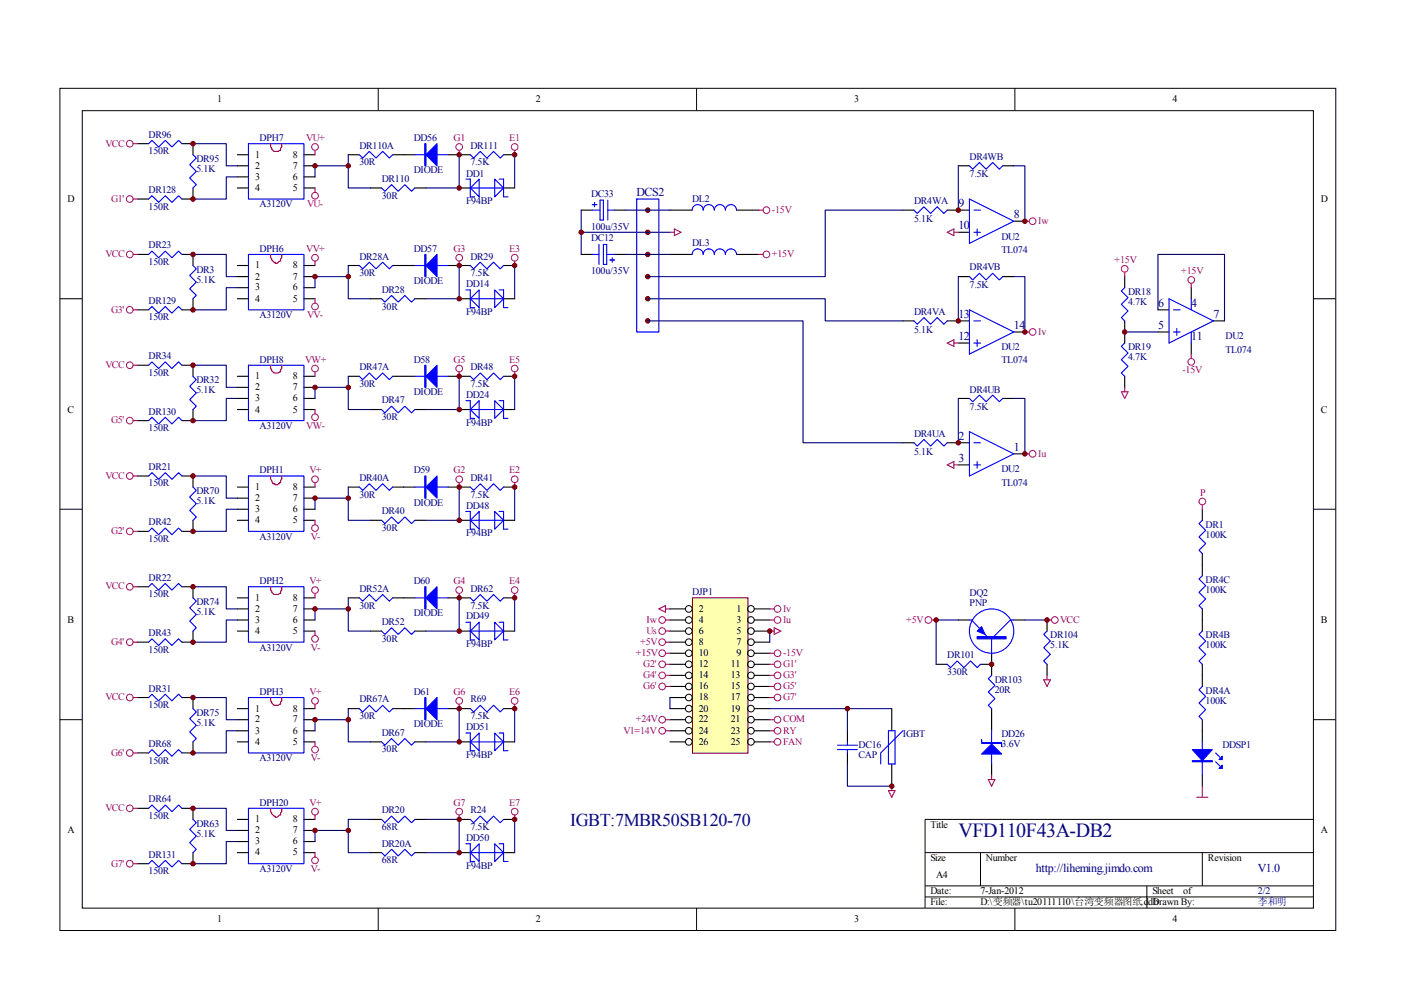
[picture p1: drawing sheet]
<svg xmlns="http://www.w3.org/2000/svg" width="297mm" height="210mm" viewBox="0 0 297 210" stroke-linecap="round" stroke-linejoin="round" font-family="sans-serif">
<g fill="none" stroke="#000" stroke-width=".21">
<path d="M12.7 18.7h270.5v178.6h-270.5zM80.2 18.7v4.7M147.7 18.7v4.7M215.2 18.7v4.7M17.4 23.5h261.1v169h-261.1zM12.7 63.3h4.7M278.4 63.3h4.7M12.7 108h4.7M278.4 108h4.7M12.7 152.6h4.7M278.4 152.6h4.7M278.4 173.7h-82.3v18.8"/>
<path d="M80.2 192.5v4.7M147.7 192.5v4.7M196.1 180.8h82.3M196.1 187.8h82.3M196.1 190.2h82.3M207.9 180.8v7M215.2 192.5v4.7M243.2 187.8v4.7M254.9 180.8v7"/>
</g>
<g fill="none" stroke="#00f" stroke-width=".23">
<path d="M31.5 30.5l.7-.7 1.4 1.4 1.4-1.4 1.4 1.4 1.5-1.4 .7 .7M40.9 32.8l.7 .7-1.4 1.4 1.4 1.4-1.4 1.4 1.4 1.5-.7 .7M52.7 30.5h11.7v11.7h-11.7zM76.2 32.8l.7 .7 1.4-1.4 1.4 1.4 1.4-1.4 1.4 1.4 .7-.7M80.9 39.9l.7 .7 1.4-1.4 1.4 1.4 1.4-1.4 1.4 1.4 .8-.7M88 32.8h7M98.8 38h.9v3.7h1M99.7 32.8l.7 .7 1.4-1.4 1.4 1.4 1.4-1.4 1.5 1.4 .7-.7M99.7 39.9l1.9-1.9v3.7zM99.7 39.9h7.1M104.9 38l1.9 1.9-1.9 1.8zM105.8 38h1v3.7h.9"/>
<path d="M205.5 35.2l.7 .7 1.5-1.4 1.4 1.4 1.4-1.4 1.4 1.4 .7-.7M31.5 42.2l.7-.7 1.4 1.4 1.4-1.4 1.4 1.4 1.5-1.4 .7 .7M31.5 53.9l.7-.7 1.4 1.5 1.4-1.5 1.4 1.5 1.5-1.5 .7 .7M40.9 56.3l.7 .7-1.4 1.4 1.4 1.4-1.4 1.4 1.4 1.4-.7 .7M52.7 53.9h11.7v11.8h-11.7zM76.2 56.3l.7 .7 1.4-1.4 1.4 1.4 1.4-1.4 1.4 1.4 .7-.7M88 56.3h7M99.7 56.3l.7 .7 1.4-1.4 1.4 1.4 1.4-1.4 1.5 1.4 .7-.7M125.6 44.6h1.6M125.6 43.4h.9M125.6 53.9h1.4M126 42.9v1"/>
<path d="M127 51.8v4.3M127.2 42.4h.7v4.3h-.7zM127.9 51.8h.7v4.3h-.7zM128.6 53.9h1.7M128.9 44.6h1.4M128.9 42.4v4.3M129.3 55.1h1M129.8 54.7v.9M135 42.2h4.7v28.2h-4.7zM146.7 44.6a1.17 1.17 0 0 1 1.2-1.2 1.17 1.17 0 0 1 1.2 1.2 1.18 1.18 0 0 1 1.2-1.2 1.18 1.18 0 0 1 1.2 1.2 1.17 1.17 0 0 1 1.1-1.2 1.17 1.17 0 0 1 1.2 1.2 1.18 1.18 0 0 1 1.2-1.2 1.18 1.18 0 0 1 1.2 1.2M146.7 53.9a1.17 1.17 0 0 1 1.2-1.1 1.17 1.17 0 0 1 1.2 1.1 1.18 1.18 0 0 1 1.2-1.1 1.18 1.18 0 0 1 1.2 1.1 1.17 1.17 0 0 1 1.1-1.1 1.17 1.17 0 0 1 1.2 1.1 1.18 1.18 0 0 1 1.2-1.1 1.18 1.18 0 0 1 1.2 1.1M193.8 44.6l.7 .7 1.4-1.4 1.4 1.4 1.4-1.4 1.4 1.4 .7-.7"/>
<path d="M205.5 58.6l.7 .7 1.5-1.4 1.4 1.4 1.4-1.4 1.4 1.4 .7-.7M205.5 42.2l9.4 4.7-9.4 4.7zM206.5 44.6h1.4M206.5 49.3h1.4M207.2 48.5v1.5M31.5 65.7l.7-.7 1.4 1.4 1.4-1.4 1.4 1.4 1.5-1.4 .7 .7M31.5 77.4l.7-.7 1.4 1.4 1.4-1.4 1.4 1.4 1.5-1.4 .7 .7M40.9 79.8l.7 .7-1.4 1.4 1.4 1.4-1.4 1.4 1.4 1.4-.7 .7M52.7 77.4h11.7v11.8h-11.7zM76.2 79.8l.7 .7 1.4-1.4 1.4 1.4 1.4-1.4 1.4 1.4 .7-.7M80.9 63.3l.7 .7 1.4-1.4 1.4 1.4 1.4-1.4 1.4 1.4 .8-.7M88 79.8h7"/>
<path d="M98.8 61.5h.9v3.7h1M99.7 63.3l1.9-1.8v3.7zM99.7 79.8l.7 .7 1.4-1.4 1.4 1.4 1.4-1.4 1.5 1.4 .7-.7M99.7 63.3h7.1M104.9 61.5l1.9 1.8-1.9 1.9zM105.8 61.5h1v3.7h.9M193.8 68l.7 .7 1.4-1.4 1.4 1.4 1.4-1.4 1.4 1.4 .7-.7M205.5 65.7l9.4 4.7-9.4 4.7zM206.5 68h1.4M206.5 72.7h1.4M207.2 72v1.4M238.5 61l-.8 .7 1.5 1.4-1.5 1.4 1.5 1.4-1.5 1.4 .8 .7"/>
<path d="M238.5 72.7l-.8 .7 1.5 1.5-1.5 1.4 1.5 1.4-1.5 1.4 .8 .7M247.9 63.3l9.4 4.7-9.4 4.7zM248.8 65.7h1.4M248.8 70.4h1.4M249.5 69.7v1.4M252.6 63.3v2.4M252.6 70.4v2.3M31.5 89.2l.7-.7 1.4 1.4 1.4-1.4 1.4 1.4 1.5-1.4 .7 .7M80.9 86.8l.7 .7 1.4-1.4 1.4 1.4 1.4-1.4 1.4 1.4 .8-.7M98.8 85h.9v3.7h1M99.7 86.8l1.9-1.8v3.7zM99.7 86.8h7.1"/>
<path d="M104.9 85l1.9 1.8-1.9 1.9zM105.8 85h1v3.7h.9M193.8 93.9l.7 .7 1.4-1.4 1.4 1.4 1.4-1.4 1.4 1.4 .7-.7M205.5 84.5l.7 .7 1.5-1.4 1.4 1.4 1.4-1.4 1.4 1.4 .7-.7M205.5 91.5l9.4 4.7-9.4 4.7zM206.5 93.9h1.4M206.5 98.6h1.4M207.2 97.9v1.4M31.5 100.9l.7-.7 1.4 1.4 1.4-1.4 1.4 1.4 1.5-1.4 .7 .7M31.5 112.7l.7-.7 1.4 1.4 1.4-1.4 1.4 1.4 1.5-1.4 .7 .7M40.9 103.3l.7 .7-1.4 1.4 1.4 1.4-1.4 1.4 1.4 1.4-.7 .7M52.7 100.9h11.7v11.8h-11.7z"/>
<path d="M76.2 103.3l.7 .7 1.4-1.4 1.4 1.4 1.4-1.4 1.4 1.4 .7-.7M80.9 110.3l.7 .7 1.4-1.4 1.4 1.4 1.4-1.4 1.4 1.4 .8-.7M88 103.3h7M98.8 108.4h.9v3.8h1M99.7 103.3l.7 .7 1.4-1.4 1.4 1.4 1.4-1.4 1.5 1.4 .7-.7M99.7 110.3l1.9-1.9v3.8zM99.7 110.3h7.1M104.9 108.4l1.9 1.9-1.9 1.9zM105.8 108.4h1v3.8h.9M31.5 124.4l.7-.7 1.4 1.4 1.4-1.4 1.4 1.4 1.5-1.4 .7 .7M31.5 136.2l.7-.8 1.4 1.5 1.4-1.5 1.4 1.5 1.5-1.5 .7 .8M40.9 126.8l.7 .7-1.4 1.4 1.4 1.4-1.4 1.4 1.4 1.4-.7 .7"/>
<path d="M52.7 124.4h11.7v11.8h-11.7zM76.2 126.8l.7 .7 1.4-1.4 1.4 1.4 1.4-1.4 1.4 1.4 .7-.7M80.9 133.8l.7 .7 1.4-1.4 1.4 1.4 1.4-1.4 1.4 1.4 .8-.7M88 126.8h7M98.8 131.9h.9v3.8h1M99.7 126.8l.7 .7 1.4-1.4 1.4 1.4 1.4-1.4 1.5 1.4 .7-.7M99.7 133.8l1.9-1.9v3.8zM99.7 133.8h7.1M104.9 131.9l1.9 1.9-1.9 1.9zM105.8 131.9h1v3.8h.9M205.5 131.5h.5l3.3 3.5M210.2 135.4v3.3"/>
<path d="M214.9 131.5h-.7l-3.5 3.5M222 133.8l-.7 .7 1.4 1.4-1.4 1.4 1.4 1.4-1.4 1.4 .7 .8M31.5 147.9l.7-.7 1.4 1.4 1.4-1.4 1.4 1.4 1.5-1.4 .7 .7M31.5 159.6l.7-.7 1.4 1.4 1.4-1.4 1.4 1.4 1.5-1.4 .7 .7M40.9 150.2l.7 .7-1.4 1.5 1.4 1.4-1.4 1.4 1.4 1.4-.7 .7M52.7 147.9h11.7v11.7h-11.7zM76.2 150.2l.7 .7 1.4-1.4 1.4 1.4 1.4-1.4 1.4 1.4 .7-.7M80.9 157.3l.7 .7 1.4-1.4 1.4 1.4 1.4-1.4 1.4 1.4 .8-.7M88 150.2h7M98.8 155.4h.9v3.8h1M99.7 150.2l.7 .7 1.4-1.4 1.4 1.4 1.4-1.4 1.5 1.4 .7-.7M99.7 157.3l1.9-1.9v3.8z"/>
<path d="M99.7 157.3h7.1M104.9 155.4l1.9 1.9-1.9 1.9zM105.8 155.4h1v3.8h.9M200.8 140.9l.7 .7 1.4-1.5 1.5 1.5 1.4-1.5 1.4 1.5 .7-.7M210.2 143.2l-.7 .7 1.4 1.4-1.4 1.4 1.4 1.4-1.4 1.4 .7 .7M210.2 154.9v7.1M31.5 171.4l.7-.7 1.4 1.4 1.4-1.4 1.4 1.4 1.5-1.4 .7 .7M40.9 173.7l.7 .7-1.4 1.4 1.4 1.5-1.4 1.4 1.4 1.4-.7 .7M52.7 171.4h11.7v11.7h-11.7zM80.9 173.7l.7 .7 1.4-1.4 1.4 1.4 1.4-1.4 1.4 1.4 .8-.7M98.8 178.9h.9v3.8h1M99.7 173.7l.7 .7 1.4-1.4 1.4 1.4 1.4-1.4 1.5 1.4 .7-.7"/>
<path d="M104.9 178.9l1.9 1.9-1.9 1.9zM105.8 178.9h1v3.8h.9M31.5 183.1l.7-.7 1.4 1.4 1.4-1.4 1.4 1.4 1.5-1.4 .7 .7M80.9 180.8l.7 .7 1.4-1.4 1.4 1.4 1.4-1.4 1.4 1.4 .8-.7M99.7 180.8l1.9-1.9v3.8zM99.7 180.8h7.1"/>
<circle cx="210.2" cy="133.8" r="4.7"/>
</g>
<g fill="none" stroke="#000" stroke-width=".23">
<path d="M29.2 30.5h2.3M38.6 30.5h2.3v2.3M40.9 39.9v2.3h-2.3M50.3 32.8h2.4M50.3 35.2h2.4M50.3 37.5h2.4M50.3 39.9h2.4M64.4 32.8h2.4M64.4 35.2h2.4M64.4 37.5h2.4M64.4 39.9h2.4M73.8 32.8h2.4"/>
<path d="M78.5 39.9h2.4M83.2 32.8h4.8M88 39.9h2.3M95 32.8h4.7M97.4 39.9h2.3M106.8 32.8h2.3M106.8 39.9h2.3M203.2 35.2h2.3M212.6 35.2h2.3M29.2 42.2h2.3M29.2 53.9h2.3M38.6 53.9h2.3v2.4"/>
<path d="M50.3 56.3h2.4M50.3 58.6h2.4M64.4 56.3h2.4M64.4 58.6h2.4M73.8 56.3h2.4M83.2 56.3h4.8M95 56.3h4.7M106.8 56.3h2.3M123.2 53.9h2.4M123.2 44.6h2.4M130.3 53.9h2.3M130.3 44.6h2.3"/>
<path d="M142 53.9h4.7M142 44.6h4.7M156.2 53.9h4.7M156.2 44.6h4.7M191.4 44.6h2.4M200.8 44.6h4.7M203.2 58.6h2.3M203.2 49.3h2.3M212.6 58.6h2.3M214.9 46.9h2.4M238.5 58.6v2.4M29.2 65.7h2.3"/>
<path d="M29.2 77.4h2.3M38.6 77.4h2.3v2.4M40.9 63.3v2.4h-2.3M50.3 61h2.4M50.3 63.3h2.4M50.3 79.8h2.4M64.4 61h2.4M64.4 63.3h2.4M64.4 79.8h2.4M73.8 79.8h2.4M78.5 63.3h2.4M83.2 79.8h4.8"/>
<path d="M88 63.3h2.3M95 79.8h4.7M97.4 63.3h2.3M106.8 63.3h2.3M106.8 79.8h2.3M191.4 68h2.4M200.8 68h4.7M203.2 72.7h2.3M214.9 70.4h2.4M238.5 68v4.7M238.5 79.8v2.3M245.5 65.7h2.4"/>
<path d="M245.5 70.4h2.4M252.6 61v2.3M252.6 72.7v2.4M257.3 68h2.3M29.2 89.2h2.3M40.9 86.8v2.4h-2.3M50.3 82.1h2.4M50.3 84.5h2.4M50.3 86.8h2.4M64.4 82.1h2.4M64.4 84.5h2.4M64.4 86.8h2.4"/>
<path d="M78.5 86.8h2.4M88 86.8h2.3M97.4 86.8h2.3M106.8 86.8h2.3M191.4 93.9h2.4M200.8 93.9h4.7M203.2 84.5h2.3M203.2 98.6h2.3M212.6 84.5h2.3M214.9 96.2h2.4M29.2 100.9h2.3M29.2 112.7h2.3"/>
<path d="M38.6 100.9h2.3v2.4M40.9 110.3v2.4h-2.3M50.3 103.3h2.4M50.3 105.6h2.4M50.3 108h2.4M50.3 110.3h2.4M64.4 103.3h2.4M64.4 105.6h2.4M64.4 108h2.4M64.4 110.3h2.4M73.8 103.3h2.4M78.5 110.3h2.4"/>
<path d="M83.2 103.3h4.8M88 110.3h2.3M95 103.3h4.7M97.4 110.3h2.3M106.8 103.3h2.3M106.8 110.3h2.3M29.2 124.4h2.3M29.2 136.2h2.3M38.6 124.4h2.3v2.4M40.9 133.8v2.4h-2.3M50.3 126.8h2.4M50.3 129.1h2.4"/>
<path d="M50.3 131.5h2.4M50.3 133.8h2.4M64.4 126.8h2.4M64.4 129.1h2.4M64.4 131.5h2.4M64.4 133.8h2.4M73.8 126.8h2.4M78.5 133.8h2.4M83.2 126.8h4.8M88 133.8h2.3M95 126.8h4.7M97.4 133.8h2.3"/>
<path d="M106.8 126.8h2.3M106.8 133.8h2.3M203.2 131.5h2.3M210.2 138.5v4.7M214.9 131.5h2.4M222 131.5v2.3M29.2 147.9h2.3M29.2 159.6h2.3M38.6 147.9h2.3v2.3M40.9 157.3v2.3h-2.3M50.3 150.2h2.4M50.3 152.6h2.4"/>
<path d="M50.3 154.9h2.4M50.3 157.3h2.4M64.4 150.2h2.4M64.4 152.6h2.4M64.4 154.9h2.4M64.4 157.3h2.4M73.8 150.2h2.4M78.5 157.3h2.4M83.2 150.2h4.8M88 157.3h2.3M95 150.2h4.7M97.4 157.3h2.3"/>
<path d="M106.8 150.2h2.3M106.8 157.3h2.3M198.5 140.9h2.3M207.9 140.9h2.3M210.2 150.2v4.7M222 140.9v2.3M29.2 171.4h2.3M38.6 171.4h2.3v2.3M50.3 173.7h2.4M50.3 176.1h2.4M50.3 178.4h2.4M64.4 173.7h2.4"/>
<path d="M64.4 176.1h2.4M64.4 178.4h2.4M78.5 173.7h2.4M88 173.7h2.3M97.4 173.7h2.3M106.8 173.7h2.3M210.2 162v2.3M29.2 183.1h2.3M40.9 180.8v2.3h-2.3M50.3 180.8h2.4M64.4 180.8h2.4M78.5 180.8h2.4"/>
<path d="M88 180.8h2.3M97.4 180.8h2.3M106.8 180.8h2.3"/>
</g>
<path d="M57.4 30.5v.7l.2 .2a1 1 0 0 0 1.7 .5h.2v-.5l.2-.2v-.7M57.4 53.9v.8l.2 .2a.83 .83 0 0 0 .7 .7v.2a.75 .75 0 0 0 1-.4h.2v-.5l.2-.2v-.8M57.4 77.4v.7l.2 .3a1 1 0 0 0 1.7 .4h.2v-.4l.2-.3v-.7M57.4 100.9v.7l.2 .5 .3 .5h.4v.2h.5l.5-.2v-.3h.2v-.4l.2-.3v-.7M57.4 124.4v.7l.2 .2a1 1 0 0 0 1.7 .5h.2v-.5l.2-.2v-.7M57.4 147.9v.7l.2 .2a1 1 0 0 0 1.7 .5h.2v-.5l.2-.2v-.7M57.4 171.4v.7l.2 .2a.83 .83 0 0 0 .7 .7v.3a.74 .74 0 0 0 1-.5h.2v-.5l.2-.2v-.7" fill="none" stroke="#f00" stroke-width=".23"/>
<g fill="none" stroke="#000080" stroke-width=".23">
<path d="M40.9 30.5h7.1v4.7h2.3M50.3 37.5h-2.3v4.7h-7.1M73.8 32.8v7.1h4.7M73.8 35.2h-7v2.3M97.4 32.8v7.1h-7.1M109.1 32.8v7.1M203.2 35.2v9.4M214.9 35.2h2.4v11.7M40.9 53.9h7.1v4.7h2.3M73.8 56.3v7h4.7M73.8 58.6h-7v2.4M97.4 56.3v7h-7.1"/>
<path d="M109.1 56.3v7M123.2 44.6v4.7h18.8M123.2 49.3v4.6M132.6 44.6h9.4M132.6 53.9h9.4M191.4 44.6h-16.4v14h-37.7M203.2 58.6v9.4M214.9 58.6h2.4v11.8M40.9 77.4h7.1v4.7h2.3M50.3 61h-2.3v4.7h-7.1M73.8 79.8v7h4.7M97.4 79.8v7h-7.1"/>
<path d="M109.1 79.8v7M137.3 63.3h37.7v4.7h16.4M137.3 68h33v25.9h21.1M238.5 70.4h7M50.3 84.5h-2.3v4.7h-7.1M73.8 82.1h-7v2.4M203.2 84.5v9.4M214.9 84.5h2.4v11.7M40.9 100.9h7.1v4.7h2.3M50.3 108h-2.3v4.7h-7.1M73.8 103.3v7h4.7M73.8 105.6h-7v2.4"/>
<path d="M97.4 103.3v7h-7.1M109.1 103.3v7M40.9 124.4h7.1v4.7h2.3M50.3 131.5h-2.3v4.7h-7.1M73.8 126.8v7h4.7M73.8 129.1h-7v2.4M97.4 126.8v7h-7.1M109.1 126.8v7M203.2 131.5h-4.7v9.4M217.3 131.5h4.7M40.9 147.9h7.1v4.7h2.3M50.3 154.9h-2.3v4.7h-7.1"/>
<path d="M73.8 150.2v7.1h4.7M73.8 152.6h-7v2.3M97.4 150.2v7.1h-7.1M109.1 150.2v7.1M40.9 171.4h7.1v4.7h2.3M50.3 178.4h-2.3v4.7h-7.1M73.8 173.7v7.1h4.7M73.8 176.1h-7v2.3M97.4 173.7v7.1h-7.1M109.1 173.7v7.1"/>
</g>
<g fill="none" stroke="#a1006a" stroke-width=".21">
<circle cx="27.5" cy="30.5" r=".71"/>
<circle cx="66.8" cy="31.2" r=".71"/>
<circle cx="97.4" cy="31.2" r=".71"/>
<circle cx="109.1" cy="31.2" r=".71"/>
<circle cx="27.5" cy="53.9" r=".71"/>
<circle cx="27.5" cy="42.2" r=".71"/>
<circle cx="66.8" cy="54.7" r=".71"/>
<circle cx="66.8" cy="41.5" r=".71"/>
<circle cx="97.4" cy="54.7" r=".71"/>
<circle cx="109.1" cy="54.7" r=".71"/>
<circle cx="162.5" cy="53.9" r=".71"/>
<circle cx="162.5" cy="44.6" r=".71"/>
<circle cx="218.9" cy="46.9" r=".7"/>
<circle cx="238.5" cy="57" r=".71"/>
<circle cx="252.6" cy="59.3" r=".7"/>
<circle cx="27.5" cy="65.7" r=".71"/>
<circle cx="27.5" cy="77.4" r=".71"/>
<circle cx="66.8" cy="65" r=".71"/>
<circle cx="66.8" cy="78.1" r=".71"/>
<circle cx="97.4" cy="78.1" r=".71"/>
<circle cx="109.1" cy="78.1" r=".71"/>
<circle cx="218.9" cy="70.4" r=".7"/>
<circle cx="252.6" cy="76.7" r=".71"/>
<circle cx="27.5" cy="89.2" r=".71"/>
<circle cx="66.8" cy="88.5" r=".71"/>
<circle cx="218.9" cy="96.2" r=".71"/>
<circle cx="27.5" cy="112.7" r=".71"/>
<circle cx="27.5" cy="100.9" r=".71"/>
<circle cx="66.8" cy="101.6" r=".71"/>
<circle cx="66.8" cy="112" r=".71"/>
<circle cx="97.4" cy="101.6" r=".71"/>
<circle cx="109.1" cy="101.6" r=".71"/>
<circle cx="27.5" cy="124.4" r=".71"/>
<circle cx="27.5" cy="136.2" r=".71"/>
<circle cx="66.8" cy="135.4" r=".71"/>
<circle cx="66.8" cy="125.1" r=".71"/>
<circle cx="97.4" cy="125.1" r=".71"/>
<circle cx="109.1" cy="125.1" r=".71"/>
<circle cx="196.8" cy="131.5" r=".71"/>
<circle cx="223.6" cy="131.5" r=".7"/>
<circle cx="27.5" cy="159.6" r=".71"/>
<circle cx="27.5" cy="147.9" r=".71"/>
<circle cx="66.8" cy="148.6" r=".71"/>
<circle cx="66.8" cy="158.9" r=".71"/>
<circle cx="97.4" cy="148.6" r=".71"/>
<circle cx="109.1" cy="148.6" r=".71"/>
<circle cx="27.5" cy="171.4" r=".71"/>
<circle cx="66.8" cy="172.1" r=".71"/>
<circle cx="97.4" cy="172.1" r=".71"/>
<circle cx="109.1" cy="172.1" r=".71"/>
<circle cx="27.5" cy="183.1" r=".71"/>
<circle cx="66.8" cy="182.4" r=".71"/>
</g>
<g fill="none" stroke="#a1006a" stroke-width=".23">
<path d="M28.2 30.5h1M66.8 31.9v.9M66.8 39.9v.9M97.4 31.9v.9M109.1 31.9v.9M28.2 42.2h1M28.2 53.9h1M66.8 55.4v.9M97.4 55.4v.9M109.1 55.4v.9M142 49.3h1M143 48.5l1.4 .8-1.4 .7z"/>
<path d="M160.9 53.9h.9M160.9 44.6h.9M200.8 49.3l1.4-.8v1.5zM202.2 49.3h1M217.3 46.9h.9M238.5 57.7v.9M28.2 65.7h1M28.2 77.4h1M66.8 63.3v1M66.8 78.8v1M97.4 78.8v1M109.1 78.8v1"/>
<path d="M200.8 72.7l1.4-.7v1.4zM202.2 72.7h1M217.3 70.4h.9M252.6 60.1v.9M252.6 75.1v.9M28.2 89.2h1M66.8 86.8v1M200.8 98.6l1.4-.7v1.4zM202.2 98.6h1M217.3 96.2h.9M237.7 83.1h1.5l-.7 1.4zM238.5 82.1v1"/>
<path d="M28.2 100.9h1M28.2 112.7h1M66.8 102.3v1M66.8 110.3v1M97.4 102.3v1M109.1 102.3v1M28.2 124.4h1M28.2 136.2h1M66.8 125.8v1M66.8 133.8v.9M97.4 125.8v1M109.1 125.8v1"/>
<path d="M197.5 131.5h1M222 131.5h.9M28.2 147.9h1M28.2 159.6h1M66.8 149.3v.9M66.8 157.3v.9M97.4 149.3v.9M109.1 149.3v.9M221.3 144.1h1.4l-.7 1.4zM222 143.2v.9M28.2 171.4h1M66.8 172.8v.9"/>
<path d="M97.4 172.8v.9M109.1 172.8v.9M209.5 165.3h1.4l-.7 1.4zM210.2 164.3v1M28.2 183.1h1M66.8 180.8v.9"/>
</g>
<g fill="#00f" stroke="#00f" stroke-width=".23">
<path d="M90.3 32.8l2.4-2.3v4.7z"/>
<path d="M90.3 56.3l2.4-2.4v4.7z"/>
<path d="M90.3 79.8l2.4-2.4v4.7z"/>
<path d="M90.3 103.3l2.4-2.4v4.7z"/>
<path d="M90.3 126.8l2.4-2.4v4.7z"/>
<path d="M90.3 150.2l2.4-2.3v4.7z"/>
<path d="M207.2 133.8l.9-.9 .7 1.6z"/>
<path d="M208.1 159.9l2.1-2.1 2.2 2.1z"/>
<path d="M90.1 30.5h.2v4.7h-.2z" fill-rule="evenodd"/>
<path d="M90.1 53.9h.2v4.7h-.2z" fill-rule="evenodd"/>
<path d="M90.1 77.4h.2v4.7h-.2z" fill-rule="evenodd"/>
<path d="M90.1 100.9h.2v4.7h-.2z" fill-rule="evenodd"/>
<path d="M90.1 124.4h.2v4.7h-.2z" fill-rule="evenodd"/>
<path d="M90.1 147.9h.2v4.7h-.2z" fill-rule="evenodd"/>
<path d="M207.2 135h6.1v.4h-6.1z" fill-rule="evenodd"/>
<path d="M208.1 156.8v.7h4.3v.7v-.7h-4.3z" fill-rule="evenodd"/>
</g>
<g fill="#800000" stroke="#800000" stroke-width=".21">
<circle cx="66.8" cy="58.6" r=".47"/>
<circle cx="40.9" cy="53.9" r=".47"/>
<circle cx="40.9" cy="65.7" r=".47"/>
<circle cx="73.8" cy="58.6" r=".47"/>
<circle cx="97.4" cy="63.3" r=".47"/>
<circle cx="66.8" cy="35.2" r=".47"/>
<circle cx="40.9" cy="30.5" r=".47"/>
<circle cx="40.9" cy="42.2" r=".47"/>
<circle cx="73.8" cy="35.2" r=".47"/>
<circle cx="97.4" cy="32.8" r=".47"/>
<circle cx="97.4" cy="39.9" r=".47"/>
<circle cx="109.1" cy="32.8" r=".47"/>
<circle cx="66.8" cy="82.1" r=".47"/>
<circle cx="40.9" cy="77.4" r=".47"/>
<circle cx="40.9" cy="89.2" r=".47"/>
<circle cx="73.8" cy="82.1" r=".47"/>
<circle cx="97.4" cy="86.8" r=".47"/>
<circle cx="66.8" cy="105.6" r=".47"/>
<circle cx="40.9" cy="100.9" r=".47"/>
<circle cx="40.9" cy="112.7" r=".47"/>
<circle cx="73.8" cy="105.6" r=".47"/>
<circle cx="97.4" cy="110.3" r=".47"/>
<circle cx="66.8" cy="129.1" r=".47"/>
<circle cx="40.9" cy="124.4" r=".47"/>
<circle cx="40.9" cy="136.2" r=".47"/>
<circle cx="73.8" cy="129.1" r=".47"/>
<circle cx="97.4" cy="133.8" r=".47"/>
<circle cx="66.8" cy="152.6" r=".47"/>
<circle cx="40.9" cy="147.9" r=".47"/>
<circle cx="40.9" cy="159.6" r=".47"/>
<circle cx="73.8" cy="152.6" r=".47"/>
<circle cx="97.4" cy="157.3" r=".47"/>
<circle cx="66.8" cy="176.1" r=".47"/>
<circle cx="40.9" cy="171.4" r=".47"/>
<circle cx="40.9" cy="183.1" r=".47"/>
<circle cx="73.8" cy="176.1" r=".47"/>
<circle cx="97.4" cy="180.8" r=".47"/>
<circle cx="109.1" cy="56.3" r=".47"/>
<circle cx="109.1" cy="79.8" r=".47"/>
<circle cx="97.4" cy="56.3" r=".47"/>
<circle cx="97.4" cy="79.8" r=".47"/>
<circle cx="97.4" cy="103.3" r=".47"/>
<circle cx="109.1" cy="103.3" r=".47"/>
<circle cx="97.4" cy="126.8" r=".47"/>
<circle cx="109.1" cy="126.8" r=".47"/>
<circle cx="97.4" cy="150.2" r=".47"/>
<circle cx="109.1" cy="150.2" r=".47"/>
<circle cx="109.1" cy="173.7" r=".47"/>
<circle cx="203.2" cy="44.6" r=".47"/>
<circle cx="137.3" cy="44.6" r=".47"/>
<circle cx="137.3" cy="49.3" r=".47"/>
<circle cx="137.3" cy="53.9" r=".47"/>
<circle cx="137.3" cy="58.6" r=".47"/>
<circle cx="137.3" cy="63.3" r=".47"/>
<circle cx="137.3" cy="68" r=".47"/>
<circle cx="123.2" cy="49.3" r=".47"/>
<circle cx="203.2" cy="68" r=".47"/>
<circle cx="203.2" cy="93.9" r=".47"/>
<circle cx="217.3" cy="96.2" r=".47"/>
<circle cx="217.3" cy="70.4" r=".47"/>
<circle cx="217.3" cy="46.9" r=".47"/>
<circle cx="238.5" cy="70.4" r=".47"/>
<circle cx="210.2" cy="140.8" r=".47"/>
<circle cx="198.5" cy="131.5" r=".47"/>
<circle cx="222" cy="131.5" r=".47"/>
</g>
<path d="M146.9 126.8h11.7v32.9h-11.7z" fill="#ffffb0"/>
<path d="M146.8 126.8h11.8v32.9h-11.8z" fill="none" stroke="#800000" stroke-width=".21"/>
<g fill="none" stroke="#000" stroke-width=".21">
<circle cx="146" cy="129.1" r=".71"/>
<circle cx="146" cy="133.8" r=".71"/>
<circle cx="146" cy="138.5" r=".71"/>
<circle cx="146" cy="136.2" r=".71"/>
<circle cx="146" cy="131.5" r=".71"/>
<circle cx="159.2" cy="129.1" r=".71"/>
<circle cx="159.2" cy="133.8" r=".71"/>
<circle cx="159.2" cy="138.5" r=".71"/>
<circle cx="159.2" cy="136.2" r=".71"/>
<circle cx="159.2" cy="131.5" r=".71"/>
<circle cx="146" cy="143.2" r=".71"/>
<circle cx="146" cy="157.3" r=".71"/>
<circle cx="146" cy="145.5" r=".71"/>
<circle cx="146" cy="140.8" r=".71"/>
<circle cx="146" cy="152.6" r=".71"/>
<circle cx="146" cy="147.9" r=".71"/>
<circle cx="146" cy="154.9" r=".71"/>
<circle cx="146" cy="150.2" r=".71"/>
<circle cx="159.2" cy="143.2" r=".71"/>
<circle cx="159.2" cy="157.3" r=".71"/>
<circle cx="159.2" cy="145.5" r=".71"/>
<circle cx="159.2" cy="140.8" r=".71"/>
<circle cx="159.2" cy="152.6" r=".71"/>
<circle cx="159.2" cy="147.9" r=".71"/>
<circle cx="159.2" cy="154.9" r=".71"/>
<circle cx="159.2" cy="150.2" r=".71"/>
</g>
<g fill="none" stroke="#000" stroke-width=".23">
<path d="M254.9 108v2.3M254.9 117.4v4.7M142 129.1h3.3M142 131.5h3.3M142 133.8h3.3M142 136.2h3.3M142 138.5h3.3M159.9 129.1h3.3M159.9 131.5h3.3M159.9 133.8h3.3M159.9 136.2h3.3M159.9 138.5h3.3"/>
<path d="M254.9 129.1v4.7M142 140.9h3.3M142 143.2h3.3M142 145.5h3.3M142 147.9h3.3M142 150.2h3.3M142 152.6h3.3M142 154.9h3.3M142 157.3h3.3M159.9 140.9h3.3M159.9 143.2h3.3M159.9 145.5h3.3"/>
<path d="M159.9 147.9h3.3M159.9 150.2h3.3M159.9 152.6h3.3M159.9 154.9h3.3M159.9 157.3h3.3M179.7 154.9v2.4M179.7 159.6v2.4M189.1 150.2v4.7M254.9 140.9v4.6M254.9 152.6v4.7M189.1 162v4.7M254.9 164.3v2.4"/>
</g>
<g fill="none" stroke="#a1006a" stroke-width=".23">
<path d="M254.9 107v1M139.7 129.1l1.4-.7v1.4zM141.1 129.1h.9M141.1 133.8h.9M141.1 136.2h.9M141.1 138.5h.9M141.1 131.5h.9M163.2 129.1h.9M163.2 133.8h.9M163.2 138.5h.9M163.2 131.5h.9M164.1 133.1l1.5 .7-1.5 .7z"/>
<path d="M141.1 154.9h.9M141.1 152.6h.9M141.1 140.9h.9M141.1 143.2h.9M141.1 145.5h.9M163.2 157.3h.9M163.2 154.9h.9M163.2 152.6h.9M163.2 140.9h.9M163.2 143.2h.9M163.2 145.5h.9M163.2 147.9h.9"/>
<path d="M188.4 167.6h1.4l-.7 1.4zM189.1 166.7v.9M253.7 169h2.4M254.9 166.7v2.3"/>
</g>
<path d="M245.5 65.7v-11.8h14.1v14.1M163.2 133.8v2.4M142 147.9v2.3M163.2 150.2h25.9M179.7 150.2v4.7M73.8 173.7h4.7M90.3 173.7h7.1M179.7 162v4.7h9.4" fill="none" stroke="#000080" stroke-width=".23"/>
<g fill="#800000" stroke="#800000" stroke-width=".21">
<circle cx="163.2" cy="133.8" r=".47"/>
<circle cx="179.7" cy="150.2" r=".47"/>
<circle cx="189.1" cy="166.7" r=".47"/>
<circle cx="97.4" cy="173.7" r=".47"/>
</g>
<g fill="none" stroke="#a1006a" stroke-width=".21">
<circle cx="254.9" cy="106.3" r=".71"/>
<circle cx="140.4" cy="133.8" r=".7"/>
<circle cx="140.4" cy="138.5" r=".7"/>
<circle cx="140.4" cy="136.2" r=".7"/>
<circle cx="140.4" cy="131.5" r=".7"/>
<circle cx="164.8" cy="129.1" r=".71"/>
<circle cx="164.9" cy="138.5" r=".7"/>
<circle cx="164.9" cy="131.5" r=".7"/>
<circle cx="140.4" cy="143.2" r=".71"/>
<circle cx="140.4" cy="145.5" r=".71"/>
<circle cx="140.4" cy="140.8" r=".71"/>
<circle cx="140.4" cy="152.6" r=".7"/>
<circle cx="140.4" cy="154.9" r=".7"/>
<circle cx="164.8" cy="143.2" r=".71"/>
<circle cx="164.8" cy="157.3" r=".71"/>
<circle cx="164.8" cy="145.5" r=".71"/>
<circle cx="164.8" cy="140.8" r=".71"/>
<circle cx="164.9" cy="152.6" r=".7"/>
<circle cx="164.9" cy="147.9" r=".7"/>
<circle cx="164.9" cy="154.9" r=".7"/>
</g>
<g fill="none" stroke="#00f" stroke-width=".23">
<path d="M254.9 110.3l-.7 .7 1.4 1.4-1.4 1.4 1.4 1.5-1.4 1.4 .7 .7M254.9 122.1l-.7 .7 1.4 1.4-1.4 1.4 1.4 1.4-1.4 1.4 .7 .7M254.9 133.8l-.7 .7 1.4 1.4-1.4 1.4 1.4 1.4-1.4 1.4 .7 .8M177.6 158h4.2M177.6 158.9h4.2M179.7 157.3v.7M179.7 158.9v.7M188.4 154.9h1.4v7.1h-1.4zM191.4 154.9l-4.7 4.7v2.4M254.9 145.5l-.7 .8 1.4 1.4-1.4 1.4 1.4 1.4-1.4 1.4 .7 .7M254.9 157.3v7M257.7 159.6l1 1"/>
<path d="M257.7 161.5l1 1"/>
</g>
<g fill="#00f" stroke="#00f" stroke-width=".23">
<path d="M252.8 158.9h4.2l-2.1 2.4z"/>
<path d="M259.1 162.2v.7h-.7z"/>
<path d="M259.1 160.3v.8h-.7z"/>
<path d="M252.8 161.3h4.2v.2h-4.2z" fill-rule="evenodd"/>
</g>
<text font-size="4.2" fill="#000080" x="203.2" y="177.4">VFD110F43A-DB2</text>
<text font-size="3.8" fill="#000080" x="120.9" y="175.2">IGBT:7MBR50SB120-70</text>
<g font-size="2.5" fill="#000080">
<text x="135" y="41.6">DCS2</text>
<text x="203.2" y="44">9</text>
<text x="215" y="46.3">8</text>
<text x="203.2" y="48.6">10</text>
<text x="245.5" y="65">6</text>
<text x="252.6" y="65">4</text>
<text x="203.2" y="67.4">13</text>
<text x="215" y="69.8">14</text>
<text x="245.5" y="69.8">5</text>
<text x="257.3" y="67.4">7</text>
<text x="203.2" y="72.2">12</text>
<text x="252.6" y="72.2">11</text>
<text x="203.2" y="93.2">2</text>
<text x="215" y="95.6">1</text>
<text x="203.2" y="98">3</text>
<text x="219.6" y="184.8">http://liheming.jimdo.com</text>
<text x="266.7" y="184.8">V1.0</text>
</g>
<g font-size="2.1">
<text x="46.1" y="21.7">1</text>
<text x="113.6" y="21.7">2</text>
<text x="181.1" y="21.7">3</text>
<text x="248.6" y="21.7">4</text>
<text x="54.1" y="33.5">1</text>
<text x="54.1" y="35.7">2</text>
<text x="62.1" y="35.7">7</text>
<text x="62.1" y="33.5">8</text>
<text x="54.1" y="38.1">3</text>
<text x="54.1" y="40.5">4</text>
<text x="62.1" y="40.5">5</text>
<text x="62.1" y="38.1">6</text>
<text x="14.3" y="42.8">D</text>
<text x="280.1" y="42.8">D</text>
<text x="54.1" y="56.9">1</text>
<text x="54.1" y="59.3">2</text>
<text x="62.1" y="59.3">7</text>
<text x="62.1" y="56.9">8</text>
<text x="54.1" y="61.6">3</text>
<text x="54.1" y="63.9">4</text>
<text x="62.1" y="63.9">5</text>
<text x="62.1" y="61.6">6</text>
<text x="54.1" y="80.4">1</text>
<text x="54.1" y="82.7">2</text>
<text x="62.1" y="82.7">7</text>
<text x="62.1" y="80.4">8</text>
<text x="14.3" y="87.5">C</text>
<text x="54.1" y="85.1">3</text>
<text x="54.1" y="87.5">4</text>
<text x="62.1" y="87.5">5</text>
<text x="62.1" y="85.1">6</text>
<text x="280.1" y="87.5">C</text>
<text x="54.1" y="103.9">1</text>
<text x="54.1" y="106.2">2</text>
<text x="62.1" y="106.2">7</text>
<text x="62.1" y="103.9">8</text>
<text x="54.1" y="108.6">3</text>
<text x="54.1" y="110.9">4</text>
<text x="62.1" y="110.9">5</text>
<text x="62.1" y="108.6">6</text>
<text x="54.1" y="127.4">1</text>
<text x="54.1" y="129.7">2</text>
<text x="62.1" y="129.7">7</text>
<text x="62.1" y="127.4">8</text>
<text x="148.2" y="129.7">2</text>
<text x="156.1" y="129.7">1</text>
<text x="14.3" y="132.1">B</text>
<text x="54.1" y="132.1">3</text>
<text x="54.1" y="134.4">4</text>
<text x="62.1" y="134.4">5</text>
<text x="62.1" y="132.1">6</text>
<text x="148.2" y="132.1">4</text>
<text x="148.2" y="134.4">6</text>
<text x="148.2" y="136.8">8</text>
<text x="156.1" y="132.1">3</text>
<text x="156.1" y="134.4">5</text>
<text x="156.1" y="136.8">7</text>
<text x="280.1" y="132.1">B</text>
<text x="148.2" y="139.1">10</text>
<text x="148.2" y="141.5">12</text>
<text x="148.2" y="143.8">14</text>
<text x="154.9" y="141.5">11</text>
<text x="154.9" y="143.8">13</text>
<text x="156.1" y="139.1">9</text>
<text x="148.2" y="146.1">16</text>
<text x="148.2" y="148.5">18</text>
<text x="154.9" y="146.1">15</text>
<text x="154.9" y="148.5">17</text>
<text x="54.1" y="150.9">1</text>
<text x="54.1" y="153.2">2</text>
<text x="54.1" y="155.5">3</text>
<text x="62.1" y="155.5">6</text>
<text x="62.1" y="153.2">7</text>
<text x="62.1" y="150.9">8</text>
<text x="148.2" y="150.9">20</text>
<text x="148.2" y="153.2">22</text>
<text x="148.2" y="155.5">24</text>
<text x="154.9" y="150.9">19</text>
<text x="154.9" y="153.2">21</text>
<text x="154.9" y="155.5">23</text>
<text x="54.1" y="157.9">4</text>
<text x="62.1" y="157.9">5</text>
<text x="148.2" y="157.9">26</text>
<text x="154.9" y="157.9">25</text>
<text x="14.3" y="176.7">A</text>
<text x="54.1" y="174.3">1</text>
<text x="54.1" y="176.7">2</text>
<text x="54.1" y="179">3</text>
<text x="62.1" y="179">6</text>
<text x="62.1" y="176.7">7</text>
<text x="62.1" y="174.3">8</text>
<text x="197.3" y="175.5">Title</text>
<text x="280.1" y="176.7">A</text>
<text x="54.1" y="181.4">4</text>
<text x="62.1" y="181.4">5</text>
<text x="197.3" y="182.6">Size</text>
<text x="209" y="182.6">Number</text>
<text x="256.1" y="182.6">Revision</text>
<text x="197.3" y="189.6">Date:</text>
<text x="197.3" y="192">File:</text>
<text x="198.5" y="186.1">A4</text>
<text x="207.9" y="189.6">7-Jan-2012</text>
<text x="207.9" y="192">D:\变频器\tu20111110\台湾变频器图纸.ddb</text>
<text x="244.3" y="189.6">Sheet</text>
<text x="244.3" y="192">Drawn By:</text>
<text x="250.9" y="189.6">of</text>
<text x="46.1" y="195.5">1</text>
<text x="113.6" y="195.5">2</text>
<text x="181.1" y="195.5">3</text>
<text x="248.6" y="195.5">4</text>
</g>
<g font-size="2.1" fill="#000080">
<text x="31.5" y="29.2">DR96</text>
<text x="55" y="29.9">DPH7</text>
<text x="87.7" y="29.9">DD56</text>
<text x="31.5" y="32.7">150R</text>
<text x="41.7" y="34.4">DR95</text>
<text x="76.2" y="31.5">DR110A</text>
<text x="76.2" y="35.1">30R</text>
<text x="99.7" y="31.5">DR111</text>
<text x="99.7" y="35.1">7.5K</text>
<text x="205.6" y="33.9">DR4WB</text>
<text x="31.5" y="40.9">DR128</text>
<text x="41.7" y="36.5">5.1K</text>
<text x="80.9" y="38.6">DR110</text>
<text x="87.7" y="36.7">DIODE</text>
<text x="98.8" y="37.4">DD1</text>
<text x="125.3" y="41.7">DC33</text>
<text x="205.6" y="37.6">7.5K</text>
<text x="31.5" y="44.5">150R</text>
<text x="55" y="44">A3120V</text>
<text x="80.9" y="42.1">30R</text>
<text x="98.8" y="43.3">F94BP</text>
<text x="146.7" y="42.8">DL2</text>
<text x="193.8" y="43.3">DR4WA</text>
<text x="193.8" y="47">5.1K</text>
<text x="31.5" y="52.7">DR23</text>
<text x="55" y="53.4">DPH6</text>
<text x="87.7" y="53.4">DD57</text>
<text x="125.3" y="48.7">100u/35V</text>
<text x="125.3" y="51.1">DC12</text>
<text x="146.7" y="52.2">DL3</text>
<text x="212.3" y="50.8">DU2</text>
<text x="212.3" y="53.6">TL074</text>
<text x="31.5" y="56.2">150R</text>
<text x="41.7" y="57.8">DR3</text>
<text x="41.7" y="60">5.1K</text>
<text x="76.2" y="55">DR28A</text>
<text x="76.2" y="58.5">30R</text>
<text x="99.7" y="55">DR29</text>
<text x="99.7" y="58.5">7.5K</text>
<text x="125.3" y="58.1">100u/35V</text>
<text x="205.6" y="57.3">DR4VB</text>
<text x="31.5" y="64.4">DR129</text>
<text x="80.9" y="62.1">DR28</text>
<text x="80.9" y="65.6">30R</text>
<text x="87.7" y="60.2">DIODE</text>
<text x="98.8" y="60.9">DD14</text>
<text x="205.6" y="61.1">7.5K</text>
<text x="239.2" y="62.5">DR18</text>
<text x="239.2" y="64.6">4.7K</text>
<text x="31.5" y="67.9">150R</text>
<text x="55" y="67.5">A3120V</text>
<text x="98.8" y="66.7">F94BP</text>
<text x="193.8" y="66.7">DR4VA</text>
<text x="193.8" y="70.5">5.1K</text>
<text x="259.8" y="71.9">DU2</text>
<text x="31.5" y="76.1">DR34</text>
<text x="55" y="76.9">DPH8</text>
<text x="87.7" y="76.9">D58</text>
<text x="212.3" y="74.3">DU2</text>
<text x="212.3" y="77.1">TL074</text>
<text x="239.2" y="74.3">DR19</text>
<text x="239.2" y="76.4">4.7K</text>
<text x="259.8" y="74.8">TL074</text>
<text x="31.5" y="79.7">150R</text>
<text x="41.7" y="81.3">DR32</text>
<text x="41.7" y="83.4">5.1K</text>
<text x="76.2" y="78.5">DR47A</text>
<text x="76.2" y="82.1">30R</text>
<text x="87.7" y="83.7">DIODE</text>
<text x="99.7" y="78.5">DR48</text>
<text x="99.7" y="82.1">7.5K</text>
<text x="205.6" y="83.2">DR4UB</text>
<text x="31.5" y="87.9">DR130</text>
<text x="80.9" y="85.5">DR47</text>
<text x="80.9" y="89.1">30R</text>
<text x="98.8" y="84.3">DD24</text>
<text x="205.6" y="87">7.5K</text>
<text x="31.5" y="91.5">150R</text>
<text x="55" y="90.9">A3120V</text>
<text x="98.8" y="90.3">F94BP</text>
<text x="193.8" y="92.6">DR4UA</text>
<text x="31.5" y="99.7">DR21</text>
<text x="55" y="100.3">DPH1</text>
<text x="87.7" y="100.3">D59</text>
<text x="193.8" y="96.4">5.1K</text>
<text x="212.3" y="100.1">DU2</text>
<text x="31.5" y="103.1">150R</text>
<text x="41.7" y="104.8">DR70</text>
<text x="41.7" y="106.9">5.1K</text>
<text x="76.2" y="102">DR40A</text>
<text x="76.2" y="105.5">30R</text>
<text x="87.7" y="107.2">DIODE</text>
<text x="98.8" y="107.9">DD48</text>
<text x="99.7" y="102">DR41</text>
<text x="99.7" y="105.5">7.5K</text>
<text x="212.3" y="103">TL074</text>
<text x="31.5" y="111.4">DR42</text>
<text x="80.9" y="109.1">DR40</text>
<text x="80.9" y="112.5">30R</text>
<text x="98.8" y="113.7">F94BP</text>
<text x="255.6" y="111.9">DR1</text>
<text x="255.6" y="114">100K</text>
<text x="31.5" y="114.9">150R</text>
<text x="55" y="114.5">A3120V</text>
<text x="31.5" y="123.1">DR22</text>
<text x="55" y="123.9">DPH2</text>
<text x="76.2" y="125.5">DR52A</text>
<text x="87.7" y="123.9">D60</text>
<text x="99.7" y="125.5">DR62</text>
<text x="255.6" y="123.6">DR4C</text>
<text x="255.6" y="125.7">100K</text>
<text x="31.5" y="126.7">150R</text>
<text x="41.7" y="128.3">DR74</text>
<text x="41.7" y="130.4">5.1K</text>
<text x="76.2" y="129">30R</text>
<text x="87.7" y="130.7">DIODE</text>
<text x="98.8" y="131.3">DD49</text>
<text x="99.7" y="129">7.5K</text>
<text x="146.7" y="126.2">DJP1</text>
<text x="205.6" y="126.4">DQ2</text>
<text x="205.6" y="128.5">PNP</text>
<text x="31.5" y="134.9">DR43</text>
<text x="55" y="137.9">A3120V</text>
<text x="80.9" y="132.5">DR52</text>
<text x="80.9" y="136.1">30R</text>
<text x="98.8" y="137.3">F94BP</text>
<text x="222.7" y="135.3">DR104</text>
<text x="222.7" y="137.4">5.1K</text>
<text x="255.6" y="135.3">DR4B</text>
<text x="255.6" y="137.4">100K</text>
<text x="31.5" y="138.4">150R</text>
<text x="200.8" y="139.5">DR101</text>
<text x="200.8" y="143.1">330R</text>
<text x="31.5" y="146.7">DR31</text>
<text x="55" y="147.3">DPH3</text>
<text x="76.2" y="148.9">DR67A</text>
<text x="87.7" y="147.3">D61</text>
<text x="99.7" y="148.9">R69</text>
<text x="210.9" y="144.7">DR103</text>
<text x="210.9" y="146.8">20R</text>
<text x="255.6" y="147.1">DR4A</text>
<text x="255.6" y="149.2">100K</text>
<text x="31.5" y="150.1">150R</text>
<text x="41.7" y="151.8">DR75</text>
<text x="41.7" y="153.9">5.1K</text>
<text x="76.2" y="152.5">30R</text>
<text x="87.7" y="154.1">DIODE</text>
<text x="98.8" y="154.9">DD51</text>
<text x="99.7" y="152.5">7.5K</text>
<text x="31.5" y="158.3">DR68</text>
<text x="31.5" y="161.9">150R</text>
<text x="55" y="161.4">A3120V</text>
<text x="80.9" y="156.1">DR67</text>
<text x="80.9" y="159.5">30R</text>
<text x="98.8" y="160.7">F94BP</text>
<text x="182" y="158.6">DC16</text>
<text x="182" y="160.7">CAP</text>
<text x="191.4" y="156.2">IGBT</text>
<text x="212.3" y="156.2">DD26</text>
<text x="212.3" y="158.3">3.6V</text>
<text x="259.2" y="158.6">DDSP1</text>
<text x="31.5" y="170.1">DR64</text>
<text x="31.5" y="173.7">150R</text>
<text x="55" y="170.8">DPH20</text>
<text x="80.9" y="172.5">DR20</text>
<text x="99.7" y="172.5">R24</text>
<text x="41.7" y="175.3">DR63</text>
<text x="41.7" y="177.4">5.1K</text>
<text x="80.9" y="179.5">DR20A</text>
<text x="80.9" y="176">68R</text>
<text x="98.8" y="178.3">DD50</text>
<text x="99.7" y="176">7.5K</text>
<text x="31.5" y="181.9">DR131</text>
<text x="31.5" y="185.3">150R</text>
<text x="55" y="184.9">A3120V</text>
<text x="80.9" y="183.1">68R</text>
<text x="98.8" y="184.2">F94BP</text>
<text x="266.7" y="192">李和明</text>
<text x="266.7" y="189.6">2/2</text>
</g>
<g font-size="2.1" fill="#a1006a">
<text x="64.9" y="29.9">VU+</text>
<text x="96.2" y="29.9">G1</text>
<text x="107.9" y="29.9">E1</text>
<text x="22.4" y="31.1">VCC</text>
<text x="23.5" y="42.8">G1'</text>
<text x="65.1" y="44">VU-</text>
<text x="163.7" y="45.1">-15V</text>
<text x="220.1" y="47.5">Iw</text>
<text x="64.9" y="53.4">VV+</text>
<text x="96.2" y="53.4">G3</text>
<text x="107.9" y="53.4">E3</text>
<text x="22.4" y="54.5">VCC</text>
<text x="163.7" y="54.5">+15V</text>
<text x="236.3" y="55.7">+15V</text>
<text x="250.4" y="58.1">+15V</text>
<text x="23.5" y="66.3">G3'</text>
<text x="65.1" y="67.5">VV-</text>
<text x="220.1" y="71">Iv</text>
<text x="64.7" y="76.9">VW+</text>
<text x="96.2" y="76.9">G5</text>
<text x="107.9" y="76.9">E5</text>
<text x="22.4" y="78.1">VCC</text>
<text x="250.7" y="79.2">-15V</text>
<text x="23.5" y="89.8">G5'</text>
<text x="64.9" y="90.9">VW-</text>
<text x="22.4" y="101.5">VCC</text>
<text x="65.6" y="100.3">V+</text>
<text x="96.2" y="100.3">G2</text>
<text x="107.9" y="100.3">E2</text>
<text x="220.1" y="96.9">Iu</text>
<text x="254.4" y="105.1">P</text>
<text x="23.5" y="113.3">G2'</text>
<text x="65.9" y="114.5">V-</text>
<text x="22.4" y="125">VCC</text>
<text x="65.6" y="123.9">V+</text>
<text x="96.2" y="123.9">G4</text>
<text x="107.9" y="123.9">E4</text>
<text x="166" y="129.7">Iv</text>
<text x="23.5" y="136.8">G4'</text>
<text x="65.9" y="137.9">V-</text>
<text x="135.7" y="136.8">+5V</text>
<text x="137.1" y="134.4">Us</text>
<text x="137.1" y="132.1">Iw</text>
<text x="166" y="132.1">Iu</text>
<text x="192.1" y="132.1">+5V</text>
<text x="224.8" y="132.1">VCC</text>
<text x="134.8" y="139.1">+15V</text>
<text x="136.4" y="141.5">G2'</text>
<text x="136.4" y="143.8">G4'</text>
<text x="166" y="139.1">-15V</text>
<text x="166" y="141.5">G1'</text>
<text x="166" y="143.8">G3'</text>
<text x="22.4" y="148.5">VCC</text>
<text x="65.6" y="147.3">V+</text>
<text x="96.2" y="147.3">G6</text>
<text x="107.9" y="147.3">E6</text>
<text x="136.4" y="146.1">G6'</text>
<text x="166" y="146.1">G5'</text>
<text x="166" y="148.5">G7'</text>
<text x="132.2" y="155.5">V1=14V</text>
<text x="134.8" y="153.2">+24V</text>
<text x="166" y="155.5">RY</text>
<text x="166" y="153.2">COM</text>
<text x="23.5" y="160.3">G6'</text>
<text x="65.9" y="161.4">V-</text>
<text x="166" y="157.9">FAN</text>
<text x="22.4" y="172">VCC</text>
<text x="65.6" y="170.8">V+</text>
<text x="96.2" y="170.8">G7</text>
<text x="107.9" y="170.8">E7</text>
<text x="23.5" y="183.7">G7'</text>
<text x="65.9" y="184.9">V-</text>
</g>
</svg>
